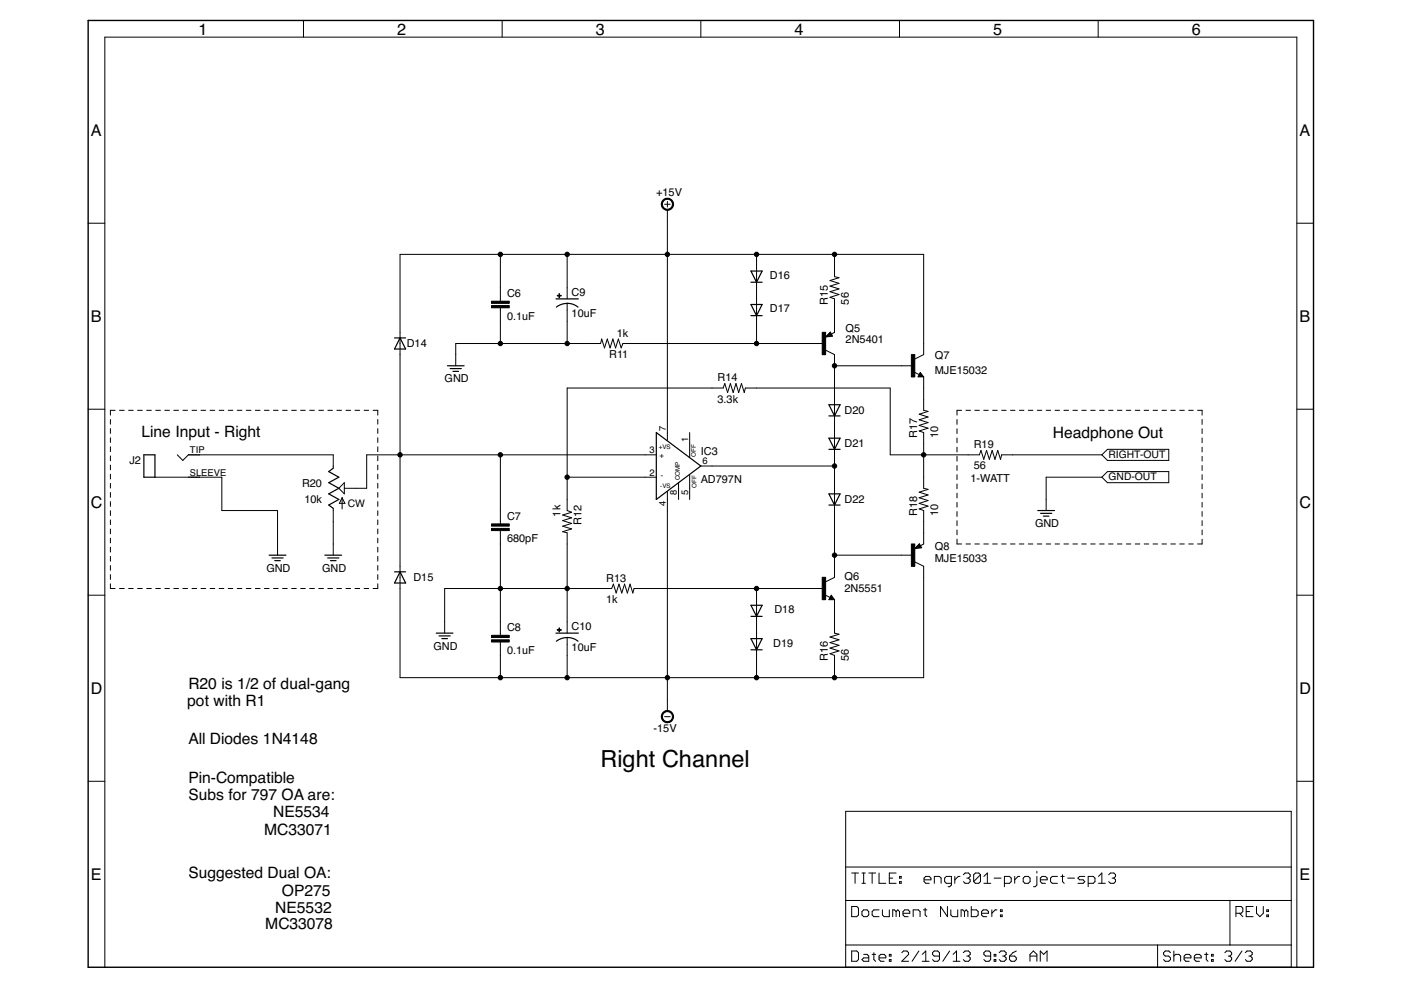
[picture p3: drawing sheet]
<svg xmlns="http://www.w3.org/2000/svg" width="297mm" height="210mm" viewBox="0 0 297 210" stroke-linecap="round" stroke-linejoin="round" font-family="sans-serif">
<g fill="#000" stroke="#000" stroke-width=".21">
<path d="M22.2 7.9v197.2zM64.3 4.3v3.6zM106.5 4.3v3.6zM148.6 4.3v3.6zM190.7 4.3v3.6zM232.8 4.3v3.6zM22.2 7.9h252.8zM18.7 47.3h3.5zM84.8 53.9v16.6zM106.1 53.9v7.1zM84.8 53.9h21.3zM106.1 53.9h14.1z"/>
<path d="M140.9 43.3h1.2zM141.5 44.5v2.3zM141.5 42.7v1.2zM141.5 53.9h18.9zM120.2 53.9h21.3zM141.5 46.8v7.1zM160.4 56.3v2.4zM160.4 53.9v2.4zM160.4 53.9h16.5zM176 59.5l1.9-.6zM176.9 56.3v2.4zM176.9 53.9v2.4z"/>
<path d="M176.9 58.7l1 .2zM176.9 53.9h18.9zM275 47.3h3.5zM84.8 72.8v2.4zM84.8 70.5v2.3zM96.6 75.2v2.4zM96.6 72.8v2.4zM106.1 61v2.4zM106.1 65.7v2.4zM106.1 65.3v.4zM106.1 63.4v.5zM96.6 72.8h9.5z"/>
<path d="M106.1 68.1v4.7zM120.2 64.3v1.4zM120.2 61v2.4zM120.2 65.7v2.4zM120.2 68.1v4.7zM120.2 72.8h4.8zM106.1 72.8h14.1zM120.2 53.9v7.1zM125 72.8h2.3zM127.6 71.9l-.3 .9zM127.6 71.9l.6 1.9zM128.8 71.9l-.6 1.9z"/>
<path d="M128.8 71.9l.5 1.9zM129.9 71.9l-.6 1.9zM129.9 71.9l.6 1.9zM131.1 71.9l-.6 1.9zM131.1 71.9l.6 1.9zM132.1 72.8l-.4 1zM132.1 72.8h2.3zM134.4 72.8h26zM160.4 58.7v2.3zM160.4 63.4v2.3zM160.4 65.7v2.4zM160.4 72.8h11.8z"/>
<path d="M160.4 68.1v4.7zM160.4 61v2.4zM172.2 72.8h2.4zM175 71.5l1.5-.2zM176 63l1.9-.6zM176 61.8l1.9-.5zM176 60.7l1.9-.6zM176 70.4l-1 1.1zM176 70.4l.5 .9zM176.9 63.4v2.3zM176 63l.9 .4zM176.9 68.1v2.4z"/>
<path d="M176.9 75.2v2.4zM176.3 70.8l.6-.3zM175 74.3l1.9 .9zM176.9 65.7v2.4zM176.9 77.6v7zM176 61.8l1.9 .6zM176 60.7l1.9 .6zM176 59.5l1.9 .6zM191.1 77.6h2.4zM176.9 77.6h14.2zM195.1 79l-.5 .9zM193.8 78.9l1.1 .5z"/>
<path d="M195.1 79l.7 .9zM195.8 72.8v2.4zM193.9 76.1l1.9-.9zM194.6 79.9h1.2zM195.8 53.9v18.9zM18.7 86.8h3.5zM23.4 87h1zM23.4 98.6v1zM23.4 96.7v1zM23.4 94.7v1.1zM23.4 92.8v1zM23.4 90.9v1z"/>
<path d="M23.4 88.9v1zM23.4 87v1zM25.3 87h1zM27.3 87h.9zM29.2 87h1zM31.1 87h1zM33 87h1zM34.9 87h1zM36.9 87h.9zM37.6 96.4l1.2 1.2zM38.8 97.6l1.1-1.2zM38.8 87h1z"/>
<path d="M39.9 96.4h2.4zM40.7 87h1zM42.6 87h1zM44.5 87h1zM46.5 87h1zM48.4 87h1zM50.3 87h1zM52.2 87h1zM54.1 87h1zM56.1 87h.9zM58 87h1zM59.9 87h1z"/>
<path d="M61.8 87h1zM63.7 87h1zM65.7 87h1zM67.6 87h1zM69.5 87h1zM70.7 96.4v2.4zM70.7 98.8v.5zM42.3 96.4h28.4zM71.4 87h1zM73.3 87h1zM75.3 87h1zM77.2 87h1z"/>
<path d="M77.7 96.4h7.1zM79.1 87h1zM80.1 87v1zM80.1 88.9v1zM80.1 90.9v1zM80.1 92.8v1zM80.1 94.7v1.1zM80.1 96.7v1zM80.1 98.6v1zM84.8 96.4h21.3zM84.8 75.2v21.2zM106.1 96.4v11.8z"/>
<path d="M106.1 96.4h30.7zM120.2 82.3h30.8zM136.8 96.4h2.3zM141.5 89.4v2.3zM141.5 91.7v1.7zM141.5 53.9v35.5zM146.2 94.1v2.8zM146.2 91.7v2.4zM148.6 98.8h2.4zM151 82.3h2.3zM151 98.8h25.9zM153.7 81.3l-.4 1z"/>
<path d="M153.7 81.3l.6 1.9zM154.9 81.3l-.6 1.9zM154.9 81.3l.5 1.9zM156 81.3l-.6 1.9zM156 81.3l.6 1.9zM157.2 81.3l-.6 1.9zM157.2 81.3l.6 1.9zM158 82.3l-.2 .9zM158 82.3h2.4zM160.4 82.3h28.3zM176.9 84.6v2.4zM176.9 87v2.4z"/>
<path d="M176.9 91.7v2.4zM176.9 94.1v2.3zM176.9 96.4v2.4zM176.9 98.8v4.7zM176.9 89.4v2.3zM188.7 82.3v14.1zM188.7 96.4h7.1zM194.9 91.4l1.9-.6zM194.9 90.2l1.9-.6zM194.9 89l1.9-.6zM194.9 87.8l1.9-.6zM195.8 84.6v2.4z"/>
<path d="M195.8 91.7v2.4zM194.9 91.4l.9 .3zM195.8 79.9v2.4zM195.8 82.3v2.3zM195.8 94.1v2.3zM194.9 90.2l1.9 .6zM194.9 89l1.9 .6zM194.9 87.8l1.9 .6zM195.8 87l1 .2zM202.9 87h1zM202.9 98.7v1zM202.9 96.8v1z"/>
<path d="M202.9 94.8v1zM202.9 92.9v1zM202.9 90.9v1zM202.9 88.9v1.1zM202.9 87v1zM204.8 87h1zM205.3 96.4h2.3zM195.8 96.4h9.5zM206.7 87h.9zM208 95.5l-.4 .9zM208 95.5l.6 1.9zM208.6 87h.9z"/>
<path d="M209.2 95.5l-.6 1.9zM209.2 95.5l.6 1.9zM210.4 95.5l-.6 1.9zM210.4 95.5l.5 1.9zM210.5 87h.9zM211.5 95.5l-.6 1.9zM211.5 95.5l.6 1.9zM212.4 96.4l-.3 1zM212.4 87h.9zM214.2 87h1zM212.4 96.4h2.3zM214.7 96.4h18.9z"/>
<path d="M216.1 87h1zM218 87h1zM219.9 87h1zM221.8 87h1zM223.7 87h.9zM225.6 87h.9zM227.5 87h.9zM229.4 87h.9zM231.2 87h1zM233.1 87h1zM233.6 96.4l1.2 1.2zM233.6 96.4l1.2-1.1z"/>
<path d="M234.8 97.6h13zM235 87h1zM236.9 87h1zM238.8 87h1zM240.7 87h1zM242.6 87h.9zM244.5 87h.9zM246.4 87h.9zM247.8 95.3v2.3zM234.8 95.3h13zM234.8 100h13zM248.2 87h1z"/>
<path d="M250.1 87h1zM252 87h1zM253.9 87h1zM254.9 87v1zM254.9 88.9v1.1zM254.9 90.9v1zM254.9 92.9v1zM254.9 94.8v1zM254.9 96.8v1zM254.9 98.7v1zM275 86.8h3.5zM23.4 118v1z"/>
<path d="M23.4 116v1.1zM23.4 114.1v1zM23.4 112.2v1zM23.4 110.2v1zM23.4 108.3v1zM23.4 106.4v1zM23.4 104.4v1zM23.4 102.5v1zM23.4 100.5v1.1zM32.9 101.2h9.4zM39.9 101.2h2.4zM42.3 101.2h4.7z"/>
<path d="M47 101.2v7zM58.8 115.3v2.4zM58.8 108.2v7.1zM47 108.2h11.8zM70.7 108.2v2.4zM70.7 107.8v.4zM70.7 115.3v2.4zM70.7 110.6v4.7zM73 102.3l-1.2 1.2zM72.5 105.5l-.6 1.2zM72.5 105.5v2.4zM72.5 105.5l.6 1.2z"/>
<path d="M71.8 103.5l1.2 1.2zM73 102.3v2.4zM71.9 106.7h1.2zM73 103.5h2.4zM75.4 103.5h2.3zM77.7 96.4v7.1zM80.1 100.5v1.1zM80.1 102.5v1zM80.1 104.4v1zM80.1 106.4v1zM80.1 108.3v1zM80.1 110.2v1z"/>
<path d="M80.1 112.2v1zM80.1 114.1v1zM80.1 116v1.1zM80.1 118v1zM80.1 119.9v1zM106.1 108.2v2.4zM106.1 113v2.3zM106.1 112.5v.5zM106.1 110.6v.5zM119.3 109.2l1.9 .6zM119.3 110.4l1.9 .6zM119.3 111.6l1.9 .5z"/>
<path d="M119.3 112.7l.9 .3zM120.2 113v2.3zM120.2 105.9v2.3zM120.2 108.2l1 .4zM120.2 115.3v9.5zM120.2 101.2v4.7zM120.2 82.3v18.9zM119.3 109.2l1.9-.6zM119.3 110.4l1.9-.6zM119.3 111.6l1.9-.6zM119.3 112.7l1.9-.6zM136.8 101.2h2.3z"/>
<path d="M120.2 101.2h16.6zM141.5 105.9v2.3zM141.5 104.2v1.7zM141.5 108.2v35.5zM143.9 103.5v2.4zM143.9 102.3v1.2zM146.2 100.7v2.8zM146.2 103.5v2.4zM176.9 103.5v2.4zM176.9 105.9v2.3zM176.9 108.2v9.5zM176.9 117.7v2.4z"/>
<path d="M191.1 117.7h2.4zM176.9 117.7h14.2zM194 116.3l1.4-.2zM194.9 107.9l1.9-.6zM194.9 106.7l1.9-.6zM194.9 105.5l1.9-.6zM194.9 104.4l1.9-.6zM194.9 115.3l-.9 1zM194.9 115.3l.5 .8zM195.8 101.2v2.3zM195.8 108.2v2.4zM194.9 107.9l.9 .3z"/>
<path d="M195.8 113v2.3zM195.2 115.7l.6-.4zM195.8 110.6v2.4zM195.8 96.4v4.8zM194.9 106.7l1.9 .6zM194.9 105.5l1.9 .6zM194.9 104.4l1.9 .5zM195.8 103.5l1 .3zM202.9 114.3v1zM202.9 112.4v1zM202.9 110.4v1zM202.9 108.5v1z"/>
<path d="M202.9 106.5v1zM202.9 104.6v1zM202.9 102.6v1zM202.9 100.6v1.1zM202.9 115.3h1zM204.8 115.3h1zM206.7 115.3h.9zM208.6 115.3h.9zM210.5 115.3h.9zM212.4 115.3h.9zM214.2 115.3h1zM216.1 115.3h1z"/>
<path d="M218 115.3h1zM219.9 115.3h1zM221.8 105.9v2.3zM221.8 101.2v4.7zM221.8 101.2h11.8zM221.8 115.3h1zM223.7 115.3h.9zM225.6 115.3h.9zM227.5 115.3h.9zM229.4 115.3h.9zM231.2 115.3h1zM233.6 101.2l1.2 1.1z"/>
<path d="M233.6 101.2l1.2-1.2zM233.1 115.3h1zM234.8 102.3h13zM235 115.3h1zM236.9 115.3h1zM238.8 115.3h1zM240.7 115.3h1zM242.6 115.3h.9zM244.5 115.3h.9zM246.4 115.3h.9zM247.8 100v2.3zM248.2 115.3h1z"/>
<path d="M250.1 115.3h1zM252 115.3h1zM254.9 100.6v1.1zM254.9 102.6v1zM254.9 104.6v1zM254.9 106.5v1zM254.9 108.5v1zM254.9 110.4v1zM254.9 112.4v1zM254.9 114.3v1zM253.9 115.3h1zM18.7 126.2h3.5z"/>
<path d="M23.4 123.8v1zM23.4 121.8v1.1zM23.4 119.9v1zM23.4 124.8h1zM25.3 124.8h1zM27.3 124.8h.9zM29.2 124.8h1zM31.1 124.8h1zM33 124.8h1zM34.9 124.8h1zM36.9 124.8h.9zM38.8 124.8h1z"/>
<path d="M40.7 124.8h1zM42.6 124.8h1zM44.5 124.8h1zM46.5 124.8h1zM48.4 124.8h1zM50.3 124.8h1zM52.2 124.8h1zM54.1 124.8h1zM56.1 124.8h.9zM58 124.8h1zM59.9 124.8h1zM61.8 124.8h1z"/>
<path d="M63.8 124.8h.9zM65.7 124.8h1zM67.6 124.8h1zM69.5 124.8h1zM71.4 124.8h1zM73.3 124.8h1zM75.3 124.8h1zM77.2 124.8h1zM80.1 121.8v1.1zM80.1 123.8v1zM79.1 124.8h1zM84.8 122.4v2.4z"/>
<path d="M84.8 120.1v2.3zM84.8 96.4v23.7zM84.8 124.8v18.9zM94.3 131.9v2.3zM94.3 124.8v7.1zM94.3 124.8h11.8zM106.1 131.9v2.3zM106.1 136.6v2.4zM106.1 136.1v.5zM106.1 134.2v.5zM106.1 115.3v9.5zM106.1 124.8v7.1z"/>
<path d="M106.1 139v4.7zM120.2 135.2v1.4zM120.2 131.9v2.3zM120.2 136.6v2.4zM106.1 124.8h14.1zM120.2 124.8v7.1zM120.2 139v4.7zM127.3 124.8h2.4zM120.2 124.8h7.1zM130 123.8l-.3 1zM130 123.8l.6 1.9zM131.2 123.8l-.6 1.9z"/>
<path d="M131.2 123.8l.6 1.9zM132.4 123.8l-.6 1.9zM132.4 123.8l.6 1.9zM133.6 123.8l-.6 1.9zM133.6 123.8l.6 1.9zM134.4 124.8l-.2 .9zM134.4 124.8h2.4zM136.8 124.8h23.6zM160.4 127.1v2.4zM160.4 129.5v2.4zM160.4 134.2v2.4zM160.4 136.6v2.4z"/>
<path d="M160.4 124.8h11.8zM160.4 124.8v2.3zM160.4 131.9v2.3zM160.4 139v4.7zM172.2 124.8h2.4zM176.2 126.2l-.5 .9zM176 138.6l1.9-.6zM176 137.4l1.9-.6zM176 136.2l1.9-.5zM176 135.1l1.9-.6zM174.9 126.1l1.1 .6zM176.2 126.2l.7 .9z"/>
<path d="M176.9 131.9v2.3zM176 138.6l.9 .4zM176.9 127.1v2.4zM176.9 120.1v2.3zM175 123.4l1.9-1zM175.7 127.1h1.2zM176.9 129.5v2.4zM176 137.4l1.9 .6zM176 136.2l1.9 .6zM176 135.1l1.9 .6zM176.9 134.2l1 .3zM195.8 120.1v2.3z"/>
<path d="M193.9 119.1l1.9 1zM195.8 122.4v21.3zM275 126.2h3.5zM84.8 143.7h21.3zM106.1 143.7h14.1zM120.2 143.7h21.3zM140.9 152h1.2zM141.5 148.4v2.4zM141.5 143.7h18.9zM141.5 143.7v4.7zM160.4 143.7h16.5zM176.9 139v2.3z"/>
<path d="M176.9 141.3v2.4zM176.9 143.7h18.9zM18.7 165.7h3.5zM179.3 172h94.5zM273.8 172v11.8zM275 165.7h3.5zM179.3 183.8v7.1zM179.3 183.8h94.5zM179.3 172v11.8zM180.6 185.1h1.4zM180.6 192.2v2.2zM180.6 194.4h1.1z"/>
<path d="M181.3 185.1v2.2zM181.7 194.4l.3-.4zM180.6 192.2h1.1zM182 192.6v1.4zM181.7 192.2l.3 .4zM182.8 187.3h.7zM182.8 185.1h.7zM182.8 193.3v.7zM182.8 194l.3 .4zM183.1 185.1v2.2zM183.1 194.4h.7zM183.1 192.9l-.3 .4z"/>
<path d="M183.8 194.4l.4-.4zM183.1 192.9h.7zM184.2 185.1h1.5zM184.2 193.3v.7zM183.8 192.9l.4 .4zM184.9 185.1v2.2zM184.9 193.3v.7zM184.9 194l.4 .4zM185.3 192.9l-.4 .4zM185.3 194.4h1.1zM186.4 185.1v2.2zM186.4 187.3h1.4z"/>
<path d="M185.3 192.9h1.1zM187.1 192.9v1.1zM187.1 194l.4 .4zM187.5 194.4h1.1zM188.6 185.1v2.2zM188.6 187.3h1.4zM188.6 186.2h.7zM188.6 192.9v1.5zM189.3 192.9v1.5zM189.3 192.9h.3zM189.6 192.9l.4 .4zM188.6 185.1h1.4z"/>
<path d="M190 193.3v1.1zM190 193.3l.4-.4zM190.4 192.9l.3 .4zM190.7 185.8h.4zM190.7 185.8v.4zM190.7 186.9h.4zM190.7 186.9v.4zM190.7 193.3v1.1zM191.1 185.8v.4zM190.7 186.2h.4zM191.1 186.9v.4zM190.7 187.3h.4z"/>
<path d="M191.5 193.3v.7zM191.5 193.3l.3-.4zM191.5 194l.3 .4zM191.8 192.9h.7zM191.8 194.4h.7zM192.5 192.9l.4 .4zM192.9 193.3v.3zM191.5 193.6h1.4zM193.6 192.9v1.5zM193.6 192.9h1.1zM194.7 192.9l.4 .4zM195.1 193.3v1.1z"/>
<path d="M195.8 192.9h.7zM195.9 186.2v.7zM196.3 185.8l-.4 .4zM196.2 192.6v1.4zM196.2 194l.3 .4zM195.9 186.9l.4 .4zM196.3 185.8h.7zM196.3 187.3h.7zM197 185.8l.4 .4zM197.4 186.2v.3zM195.9 186.5h1.5zM198.1 185.8v1.5z"/>
<path d="M198.1 185.8h1.1zM199.2 185.8l.3 .4zM199.4 192.2v2.2zM199.4 192.2l1.5 2.2zM199.5 186.2v1.1zM200.3 186.2v.7zM200.3 186.9l.3 .4zM200.6 185.8l-.3 .4zM200.6 187.3h1.1zM200.9 192.2v2.2zM201 188h.4zM201.4 188l.3-.4z"/>
<path d="M201.6 192.9v1.1zM201.6 194l.4 .4zM201.7 185.8v1.8zM200.6 185.8h1.1zM202 194.4h1.1zM202.4 185.8v1.5zM202.4 186.5l.8-.7zM203.1 192.9v1.5zM203.2 185.8h.3zM203.8 192.9v1.5zM203.8 192.9h.3zM204.1 192.9l.4 .4z"/>
<path d="M204.3 185.5l.3-.4zM204.5 193.3v1.1zM204.5 193.3l.4-.4zM204.6 185.1h.7zM204.3 186.9l.3 .4zM204.9 192.9l.3 .4zM205.2 193.3v1.1zM205.3 185.1l.4 .4zM205 186.2h.3zM205.3 186.2l.4 .3zM204.6 187.3h.7zM205.7 185.5v.3z"/>
<path d="M205.7 185.8l-.4 .4zM205.7 186.5v.4zM205.7 186.9l-.4 .4zM205.9 192.2v2.2zM205.9 194.4h1.1zM206.4 185.5v1.4zM206.4 185.5l.4-.4zM207.9 185.5l-1.5 1.4zM206.8 185.1h.7zM206.4 186.9l.4 .4zM207 194.4l.4-.4zM205.9 192.9h1.1z"/>
<path d="M207.4 193.3v.7zM207 192.9l.4 .4zM207.5 185.1l.4 .4zM206.8 187.3h.7zM207.9 185.5v1.4zM207.9 186.9l-.4 .4zM208.1 193.3v.7zM208.1 193.3l.4-.4zM208.1 194l.4 .4zM208.5 192.9h.7zM208.6 185.8l.7-.7zM208.6 187.3h1.5z"/>
<path d="M208.5 194.4h.7zM209.2 192.9l.4 .4zM209.3 185.1v2.2zM209.6 193.3v.3zM208.1 193.6h1.5zM210.3 192.9v1.5zM210.3 193.6l.7-.7zM210.8 186.2h1.4zM211 192.9h.4zM212.1 192.9h.4zM212.1 192.9v.4zM212.1 194h.4z"/>
<path d="M212.1 194v.4zM212.5 192.9v.4zM212.1 193.3h.4zM212.5 194v.4zM212.1 194.4h.4zM213 185.8v2.2zM213 185.8h1zM214 185.8l.4 .4zM213 187.3h1zM214.4 186.2v.7zM214.4 186.9l-.4 .4zM215.1 185.8v1.5z"/>
<path d="M215.1 186.5l.8-.7zM215.9 185.8h.3zM216.9 186.2v.7zM216.9 186.9l.4 .4zM217.3 187.3h.7zM217.3 185.8l-.4 .4zM218 187.3l.4-.4zM217.3 185.8h.7zM218.4 186.2v.7zM218 185.8l.4 .4zM219.1 188h.4zM219.5 188l.3-.4z"/>
<path d="M219.8 185.8v1.8zM219.8 184.7v.4zM220.6 186.2v.7zM220.6 186.2l.3-.4zM220.6 186.9l.3 .4zM220.9 185.8h.8zM220.9 187.3h.8zM221.7 185.8l.3 .4zM222 186.2v.3zM220.6 186.5h1.4zM222.7 186.2v.7zM222.7 186.9l.4 .4z"/>
<path d="M223.1 185.8l-.4 .4zM223.1 187.3h1.1zM223.1 185.8h1.1zM224.9 185.8h.7zM225.3 185.5v1.4zM225.3 186.9l.3 .4zM226.4 186.2h1.4zM228.5 187.3h1.1zM228.5 186.2l.4-.4zM228.5 186.2l.4 .3zM228.9 185.8h1.1zM229.6 187.3l.4-.4z"/>
<path d="M228.9 186.5h.7zM229.6 186.5l.4 .4zM230.7 185.8v2.2zM230.7 185.8h1.1zM231.8 185.8l.4 .4zM230.7 187.3h1.1zM232.2 186.2v.7zM232.2 186.9l-.4 .4zM232.9 185.8l.7-.7zM232.9 187.3h1.4zM233.6 185.1v2.2zM235.1 185.5l.3-.4z"/>
<path d="M235.4 185.1h.8zM235.1 186.9l.3 .4zM236.2 185.1l.3 .4zM235.8 186.2h.4zM236.2 186.2l.3 .3zM235.4 187.3h.8zM236.5 185.5v.3zM236.5 185.8l-.3 .4zM236.5 186.5v.4zM236.5 186.9l-.3 .4zM260.8 190.9v9.5zM179.3 190.9h81.5z"/>
<path d="M262 192.2v2.2zM262 192.2h1.1zM262.8 193.6l.7 .8zM263.1 192.2l.4 .4zM262 193.6h1.1zM263.5 192.6v.7zM263.5 193.3l-.4 .3zM264.2 192.2v2.2zM264.2 194.4h1.5zM264.2 193.3h.7zM264.2 192.2h1.5zM266.4 192.2v1.4z"/>
<path d="M266.4 193.6l.7 .8zM267.8 193.6l-.7 .8zM267.8 192.2v1.4zM268.6 192.9h.3zM268.6 192.9v.4zM268.6 194h.3zM268.6 194v.4zM268.9 192.9v.4zM268.6 193.3h.3zM268.9 194v.4zM268.6 194.4h.3zM260.8 190.9h13z"/>
<path d="M273.8 190.9v9.5zM273.8 183.8v7.1zM179.3 205.1h66.1zM179.3 200.4v4.7zM179.3 200.4h66.1zM179.3 190.9v9.5zM180.6 201.6v2.2zM180.6 203.8h1.1zM182 203.5l-.3 .3zM180.6 201.6h1.1zM182 202v1.5zM181.7 201.6l.3 .4z"/>
<path d="M182.8 203.5l.3-.4zM183.1 202.4h.7zM182.8 203.5l.3 .3zM183.1 203.1h1.1zM183.8 202.4l.4 .3zM184.2 202.7v1.1zM183.1 203.8h1.1zM184.9 202.4h.8zM185.3 202v1.5zM185.3 203.5l.4 .3zM186.4 202.7v.8zM186.7 202.4l-.3 .3z"/>
<path d="M186.4 203.5l.3 .3zM186.7 202.4h.8zM186.7 203.8h.8zM187.5 202.4l.3 .3zM187.8 202.7v.4zM186.4 203.1h1.4zM188.6 202.4h.3zM188.6 202.4v.3zM188.6 203.5h.3zM188.6 203.5v.3zM188.9 202.4v.3zM188.6 202.7h.3z"/>
<path d="M188.9 203.5v.3zM188.6 203.8h.3zM192.6 202.4l-1.4 1.4zM191.6 201.6l-.4 .4zM191.6 201.6h.7zM191.2 203.8h1.4zM192.6 202v.4zM192.3 201.6l.3 .4zM194.8 201.6l-1.4 2.2zM195.5 202.4l.8-.8zM195.5 203.8h1.5zM196.3 201.6v2.2z"/>
<path d="M197.7 203.5l.4 .3zM197.7 202v.4zM197.7 202.4l.4 .3zM198.1 203.8h.7zM198.1 201.6l-.4 .4zM198.1 202.7h1.1zM198.8 203.8l.4-.3zM198.1 201.6h.7zM199.2 202v1.5zM198.8 201.6l.4 .4zM201.3 201.6l-1.4 2.2zM202.1 202.4l.7-.8z"/>
<path d="M202.1 203.8h1.4zM202.8 201.6v2.2zM204.2 202l.4-.4zM204.6 201.6h.7zM204.2 203.5l.4 .3zM205.3 201.6l.4 .4zM205 202.7h.3zM205.3 202.7l.4 .4zM204.6 203.8h.7zM205.7 202v.4zM205.7 202.4l-.4 .3zM205.7 203.1v.4z"/>
<path d="M205.7 203.5l-.4 .3zM208.6 203.5l.4 .3zM208.6 202v.4zM208.6 202.4l.4 .3zM209 203.8h.7zM209 201.6l-.4 .4zM209 202.7h1zM209.7 203.8l.3-.3zM209 201.6h.7zM210 202v1.5zM209.7 201.6l.3 .4zM210.8 202.4h.3z"/>
<path d="M210.8 202.4v.3zM210.8 203.5h.3zM210.8 203.5v.3zM211.1 202.4v.3zM210.8 202.7h.3zM211.1 203.5v.3zM210.8 203.8h.3zM211.9 202l.3-.4zM212.2 201.6h.7zM211.9 203.5l.3 .3zM212.9 201.6l.4 .4zM212.6 202.7h.3z"/>
<path d="M212.9 202.7l.4 .4zM212.2 203.8h.7zM213.3 202v.4zM212.9 202.7l.4-.3zM213.3 203.1v.4zM212.9 203.8l.4-.3zM214 202.7v.8zM214 203.5l.4 .3zM214.4 203.8h.7zM214.8 202l-.8 .7zM215.5 203.5l-.4 .3zM214 202.7h1.1z"/>
<path d="M214.8 202l.7-.4zM215.5 203.1v.4zM215.1 202.7l.4 .4zM218.4 202.4v1.4zM218.4 202.4l.7-.8zM218.4 202.7h1.4zM219.1 201.6l.7 .8zM219.8 202.4v1.4zM220.6 201.6v2.2zM220.6 201.6l.7 .8zM221.3 202.4l.7-.8zM222 201.6v2.2z"/>
<path d="M245.4 200.4v4.7zM245.4 200.4h15.4zM245.4 205.1h28.4zM246.7 202v.4zM246.7 202.4l.4 .3zM247.1 201.6l-.4 .4zM247.1 202.7h.7zM246.7 203.5l.4 .3zM247.1 201.6h.7zM247.8 202.7l.4 .4zM247.1 203.8h.7zM247.8 201.6l.4 .4z"/>
<path d="M248.2 203.1v.4zM248.2 203.5l-.4 .3zM248.9 201.6v2.2zM248.9 202.7l.3-.3zM249.2 202.4h.8zM250 202.4l.3 .3zM250.3 202.7v1.1zM251.1 202.7v.8zM251.4 202.4l-.3 .3zM251.1 203.5l.3 .3zM251.4 202.4h.7zM251.4 203.8h.7z"/>
<path d="M252.1 202.4l.4 .3zM252.5 202.7v.4zM251.1 203.1h1.4zM253.2 202.7v.8zM253.2 202.7l.4-.3zM253.2 203.5l.4 .3zM253.6 202.4h.7zM253.6 203.8h.7zM254.3 202.4l.4 .3zM254.7 202.7v.4zM253.2 203.1h1.5zM255.4 202.4h.7z"/>
<path d="M255.8 202v1.5zM255.8 203.5l.3 .3zM256.9 202.4h.3zM256.9 202.4v.3zM256.9 203.5h.3zM256.9 203.5v.3zM257.2 202.4v.3zM256.9 202.7h.3zM257.2 203.5v.3zM256.9 203.8h.3zM259.7 202l.4-.4zM260.1 201.6h.7z"/>
<path d="M259.7 203.5l.4 .3zM260.8 201.6l.3 .4zM260.4 202.7h.4zM260.8 202.7l.3 .4zM260.1 203.8h.7zM260.8 200.4h13zM261.1 202v.4zM261.1 202.4l-.3 .3zM261.1 203.1v.4zM261.1 203.5l-.3 .3zM263.3 201.6l-1.4 2.2zM264 202l.4-.4z"/>
<path d="M264.4 201.6h.7zM264 203.5l.4 .3zM265.1 201.6l.4 .4zM264.8 202.7h.3zM265.1 202.7l.4 .4zM264.4 203.8h.7zM265.5 202v.4zM265.5 202.4l-.4 .3zM265.5 203.1v.4zM265.5 203.5l-.4 .3zM273.8 200.4v4.7zM275 7.9v197.2z"/>
<path d="M140.6 42.4a1.3 1.3 0 0 1 2 .3 1.3 1.3 0 0 1-.8 1.9 1.3 1.3 0 0 1-1.6-1.3h.2a1.06 1.06 0 0 1 1.5-1 1.06 1.06 0 0 1 .3 1.8 1.06 1.06 0 0 1-1.7-.5l-.1-.3h-.2z" fill-rule="evenodd"/>
<path d="M140.6 151a1.3 1.3 0 0 1 2 .3 1.3 1.3 0 0 1-.7 1.9 1.3 1.3 0 0 1-1.7-1.2h.2a1.06 1.06 0 0 1 1.5-1 1.06 1.06 0 0 1 .3 1.7 1.06 1.06 0 0 1-1.7-.5l-.1-.2h-.2z" fill-rule="evenodd"/>
<circle cx="106.1" cy="53.9" r=".47"/>
<circle cx="120.2" cy="53.9" r=".47"/>
<circle cx="141.5" cy="53.9" r=".47"/>
<circle cx="160.4" cy="53.9" r=".47"/>
<circle cx="176.9" cy="53.9" r=".47"/>
<circle cx="106.1" cy="72.8" r=".47"/>
<circle cx="120.2" cy="72.8" r=".47"/>
<circle cx="160.4" cy="72.8" r=".47"/>
<circle cx="176.9" cy="77.6" r=".47"/>
<circle cx="84.8" cy="96.4" r=".47"/>
<circle cx="106.1" cy="96.4" r=".47"/>
<circle cx="176.9" cy="98.8" r=".47"/>
<circle cx="195.8" cy="96.4" r=".47"/>
<circle cx="120.2" cy="101.2" r=".47"/>
<circle cx="176.9" cy="117.7" r=".47"/>
<circle cx="106.1" cy="124.8" r=".47"/>
<circle cx="120.2" cy="124.8" r=".47"/>
<circle cx="160.4" cy="124.8" r=".47"/>
<circle cx="106.1" cy="143.7" r=".47"/>
<circle cx="120.2" cy="143.7" r=".47"/>
<circle cx="141.5" cy="143.7" r=".47"/>
<circle cx="160.4" cy="143.7" r=".47"/>
<circle cx="176.9" cy="143.7" r=".47"/>
</g>
<path d="M18.7 4.3v200.8zM18.7 4.3h259.8zM18.7 205.1h259.8zM278.5 4.3v200.8z" fill="#000" stroke="#000" stroke-width=".3"/>
<g fill="#000" stroke="#000" stroke-width=".25">
<path d="M159.2 57.5l1.2 2.3zM161.6 57.5l-1.2 2.3zM159.2 59.8h1.2zM160.4 59.8h1.2zM159.2 57.5h2.4zM83.7 71.6h1.1zM83.7 74h2.3zM84.8 71.6l-1.1 2.4zM84.8 71.6h1.2zM84.8 71.6l1.2 2.4zM94.9 77.6h3.5zM95.4 78.1h2.4z"/>
<path d="M96 78.7h1.2zM117.9 63.4h4.7zM159.2 64.6l1.2 2.3zM161.6 64.6l-1.2 2.3zM159.2 66.9h1.2zM160.4 66.9h1.2zM159.2 64.6h2.4zM175.3 71.3l.9-.1zM175.6 71.1h.4zM176 70.6l-.7 .7zM175.6 71.1l.4-.3zM176 70.8l.2 .4z"/>
<path d="M176 70.6l.3 .6zM194.9 79.8h.7zM194.9 79.7h.3zM195.1 79.2l-.2 .5zM195.1 79.4l.1 .3zM195.1 79.2l.5 .6zM30.5 96.4v4.8zM30.5 96.4h2.4zM69.7 100l1-.7zM139.1 91.7v14.2zM139.1 91.7l9.5 7.1zM175.7 85.8l1.2 2.4z"/>
<path d="M175.7 92.9l1.2 2.4zM178.1 85.8l-1.2 2.4zM175.7 88.2h1.2zM178.1 92.9l-1.2 2.4zM175.7 95.3h1.2zM176.9 88.2h1.2zM175.7 85.8h2.4zM176.9 95.3h1.2zM175.7 92.9h2.4zM30.5 101.2h2.4zM32.9 96.4v4.8zM57.1 117.7h3.5z"/>
<path d="M57.7 118.3h2.3zM58.3 118.9h1.1zM68.9 117.7h3.5zM69.5 118.3h2.3zM69.7 107.1l2.1-1.2zM69.7 104.7l2.1-1.2zM69.7 102.3l2.1-1.1zM70.1 118.9h1.1zM69.7 107.1l1 .7zM69.7 104.7l2.1 1.2zM69.7 102.3l2.1 1.2zM69.7 100l2.1 1.2z"/>
<path d="M139.1 105.9l4.8-3.6zM143.9 102.3l4.7-3.5zM175.7 104.7l1.2 2.4zM178.1 104.7l-1.2 2.4zM175.7 107.1h1.2zM176.9 107.1h1.2zM175.7 104.7h2.4zM194.2 116.2l.9-.1zM194.5 115.9h.4zM194.9 115.5l-.7 .7zM194.5 115.9l.4-.2zM194.9 115.7l.2 .4z"/>
<path d="M194.9 115.5l.3 .6zM220 108.2h3.6zM220.6 108.8h2.4zM221.2 109.4h1.2zM83.7 121.2h1.1zM83.7 123.6h2.3zM84.8 121.2l-1.1 2.4zM84.8 121.2h1.2zM84.8 121.2l1.2 2.4zM92.5 134.2h3.5zM93.1 134.8h2.3zM93.7 135.4h1.2z"/>
<path d="M117.9 134.2h4.7zM159.2 128.3l1.2 2.4zM159.2 135.4l1.2 2.4zM161.6 128.3l-1.2 2.4zM159.2 130.7h1.2zM161.6 135.4l-1.2 2.4zM159.2 137.8h1.2zM160.4 130.7h1.2zM159.2 128.3h2.4zM160.4 137.8h1.2zM159.2 135.4h2.4zM176 127h.7z"/>
<path d="M176 126.9h.3zM176.2 126.4l-.2 .5zM176.2 126.7l.1 .2zM176.2 126.4l.5 .6z"/>
</g>
<g fill="#000" stroke="#000" stroke-width=".21">
<path d="M104.2 63.9h3.8v.4h-3.8zM104.2 64.8h3.8v.5h-3.8zM118.2 62.6h.8v.2h-.8zM118.5 62.3h.1v.8h-.1zM174.3 70.5h.7v4.7h-.7zM193.2 75.2h.8v4.7h-.8zM104.2 111.1h3.8v.4h-3.8zM104.2 112h3.8v.5h-3.8zM193.2 115.3h.8v4.8h-.8zM104.2 134.7h3.8v.5h-3.8zM104.2 135.7h3.8v.4h-3.8zM118.2 133.5h.8v.1h-.8z"/>
<path d="M118.5 133.1h.1v.9h-.1zM174.3 122.4h.7v4.7h-.7z"/>
</g>
<path d="M120.2 64.3l1 .1 1.4 .7M120.2 64.3l-.9 .2-1.3 .6M118 136a3.8 3.8 0 0 1 4.6 0" fill="none" stroke="#000" stroke-width=".25"/>
<text font-size="5" x="127.3" y="162.6">Right Channel</text>
<g font-size="3.4">
<text x="42.1" y="7.3">1</text>
<text x="84.2" y="7.3">2</text>
<text x="126.3" y="7.3">3</text>
<text x="168.4" y="7.3">4</text>
<text x="210.6" y="7.3">5</text>
<text x="252.7" y="7.3">6</text>
<text x="19.2" y="28.8">A</text>
<text x="275.5" y="28.8">A</text>
<text x="19.2" y="68.3">B</text>
<text x="275.5" y="68.3">B</text>
<text x="19.2" y="107.7">C</text>
<text x="275.5" y="107.7">C</text>
<text x="19.2" y="147.1">D</text>
<text x="275.5" y="147.1">D</text>
<text x="19.2" y="186.6">E</text>
<text x="275.5" y="186.6">E</text>
</g>
<g font-size="3.3">
<text x="30" y="92.7">Line Input - Right</text>
<text x="223.2" y="92.9">Headphone Out</text>
<text x="39.7" y="149.6">pot with R1</text>
<text x="39.9" y="146">R20 is 1/2 of dual-gang</text>
<text x="39.9" y="157.8">All Diodes 1N4148</text>
<text x="39.9" y="166.1">Pin-Compatible</text>
<text x="39.9" y="169.7">Subs for 797 OA are:</text>
<text x="57.9" y="173.2">NE5534</text>
<text x="56" y="177">MC33071</text>
<text x="39.9" y="186.2">Suggested Dual OA:</text>
<text x="59.8" y="190">OP275</text>
<text x="56.2" y="197.1">MC33078</text>
<text x="58.4" y="193.5">NE5532</text>
</g>
<g font-size="2.3">
<text x="139.1" y="41.5">+15V</text>
<text x="163.2" y="59.2">D16</text>
<text x="107.5" y="63">C6</text>
<text x="121.2" y="62.8">C9</text>
<text x="175.5" y="64.6" transform="rotate(-90 175.5 64.6)">R15</text>
<text x="180" y="64.6" transform="rotate(-90 180 64.6)">56</text>
<text x="107.5" y="67.7">0.1uF</text>
<text x="121.2" y="67.3">10uF</text>
<text x="130.8" y="71.4">1k</text>
<text x="163.2" y="66.2">D17</text>
<text x="179.3" y="70.5">Q5</text>
<text x="86.2" y="73.5">D14</text>
<text x="129.2" y="75.9">R11</text>
<text x="179.3" y="72.8">2N5401</text>
<text x="198.2" y="76.1">Q7</text>
<text x="94.3" y="81.1">GND</text>
<text x="152.1" y="80.9">R14</text>
<text x="198.2" y="79.2">MJE15032</text>
<text x="152.1" y="85.3">3.3k</text>
<text x="179.1" y="87.7">D20</text>
<text x="179.1" y="94.8">D21</text>
<text x="194.4" y="92.9" transform="rotate(-90 194.4 92.9)">R17</text>
<text x="198.9" y="92.9" transform="rotate(-90 198.9 92.9)">10</text>
<text x="206.5" y="95.1">R19</text>
<text x="27.4" y="98.3">J2</text>
<text x="148.6" y="96.4">IC3</text>
<text x="206.5" y="99.5">56</text>
<text x="64" y="103.3">R20</text>
<text x="64.5" y="106.6">10k</text>
<text x="148.6" y="102.3">AD797N</text>
<text x="179.1" y="106.6">D22</text>
<text x="205.7" y="102.1">1-WATT</text>
<text x="107.5" y="110.3">C7</text>
<text x="118.8" y="109.5" transform="rotate(-90 118.8 109.5)">1k</text>
<text x="123.3" y="111.3" transform="rotate(-90 123.3 111.3)">R12</text>
<text x="194.4" y="109.4" transform="rotate(-90 194.4 109.4)">R18</text>
<text x="198.9" y="109.4" transform="rotate(-90 198.9 109.4)">10</text>
<text x="219.4" y="111.8">GND</text>
<text x="107.5" y="115">680pF</text>
<text x="198.2" y="119.1">MJE15033</text>
<text x="198.2" y="116.5">Q8</text>
<text x="56.5" y="121.2">GND</text>
<text x="68.3" y="121.2">GND</text>
<text x="87.7" y="123.2">D15</text>
<text x="128.5" y="123.4">R13</text>
<text x="179.1" y="122.9">Q6</text>
<text x="179.1" y="125.5">2N5551</text>
<text x="128.5" y="127.9">1k</text>
<text x="164.2" y="130">D18</text>
<text x="91.9" y="137.8">GND</text>
<text x="107.5" y="133.9">C8</text>
<text x="121.2" y="133.6">C10</text>
<text x="163.9" y="137.1">D19</text>
<text x="107.5" y="138.6">0.1uF</text>
<text x="121.2" y="138.1">10uF</text>
<text x="175.5" y="140.1" transform="rotate(-90 175.5 140.1)">R16</text>
<text x="180" y="140.1" transform="rotate(-90 180 140.1)">56</text>
<text x="138.6" y="155.1">-15V</text>
</g>
<g font-size="2.2">
<text x="235" y="101.9">GND-OUT</text>
<text x="235" y="97.2">RIGHT-OUT</text>
<text x="73.7" y="107.5">CW</text>
</g>
<g font-size="2">
<text x="141.2" y="91.4" transform="rotate(-90 141.2 91.4)">7</text>
<text x="145.9" y="93.8" transform="rotate(-90 145.9 93.8)">1</text>
<text x="40.3" y="100.8">SLEEVE</text>
<text x="40.3" y="96.1">TIP</text>
<text x="137.7" y="96.1">3</text>
<text x="137.7" y="100.8">2</text>
<text x="148.9" y="98.5">6</text>
<text x="141.2" y="107.3" transform="rotate(-90 141.2 107.3)">4</text>
<text x="143.5" y="105" transform="rotate(-90 143.5 105)">8</text>
<text x="145.9" y="105" transform="rotate(-90 145.9 105)">5</text>
</g>
<g font-size="1.7">
<text x="139.9" y="97.2">+</text>
<text x="140.1" y="101.4">-</text>
</g>
<g font-size="1.3">
<text x="139.7" y="95.1">+VS</text>
<text x="144.1" y="101.9" transform="rotate(-90 144.1 101.9)">COMP</text>
<text x="147.5" y="96.9" transform="rotate(-90 147.5 96.9)">OFF</text>
<text x="140" y="103.4">-VS</text>
<text x="147.7" y="103.5" transform="rotate(-90 147.7 103.5)">OFF</text>
</g>
</svg>
